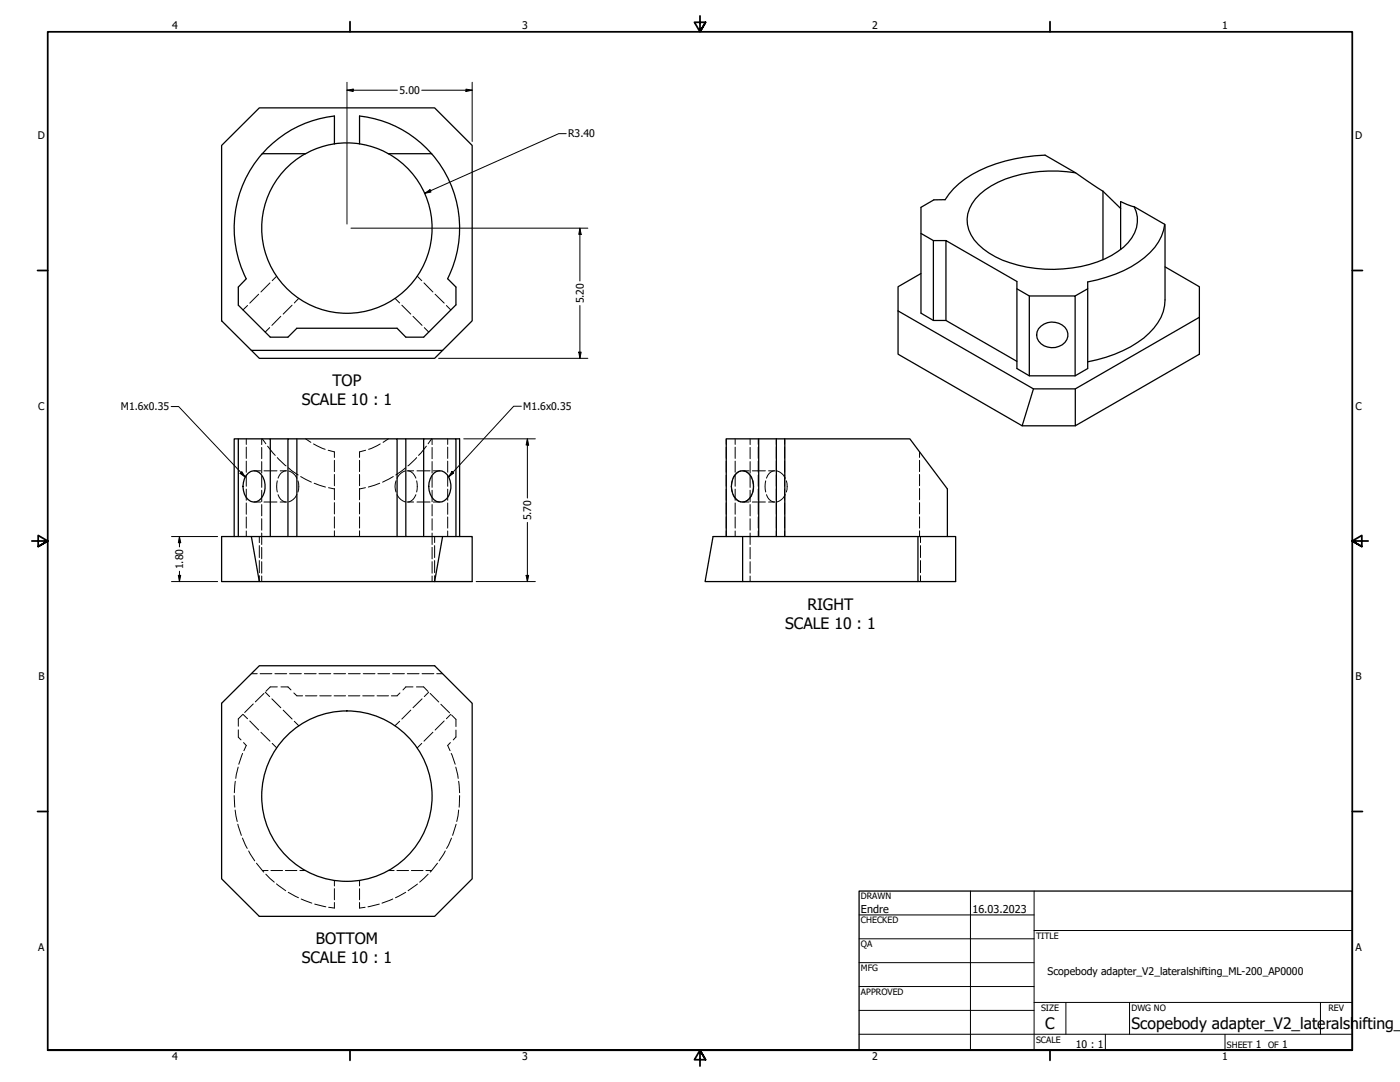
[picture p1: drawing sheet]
<svg xmlns="http://www.w3.org/2000/svg" width="559mm" height="432mm" viewBox="0 0 559 432" stroke-linecap="round" stroke-linejoin="round" font-family="sans-serif">
<!-- layer: Hidden (ANSI) -->
<g fill="none" stroke="#000" stroke-width=".4">
<path d="M103.3 117.4l-3.6 3.6M107.8 112.9l-3.7 3.6M110.4 110.2l-1.8 1.8M119.3 119.1l-1.8 1.8M157.7 119.1l1.8 1.8M166.6 110.2l1.7 1.8M169.2 112.9l3.6 3.6M173.7 117.4l3.6 3.6M98.8 121.9l-1.8 1.8M107.6 130.7l-1.7 1.8M112.1 126.2l-3.6 3.7M116.6 121.8l-3.6 3.5"/>
<path d="M160.4 121.8l3.6 3.5M164.8 126.2l3.7 3.7M169.4 130.7l1.7 1.8M178.2 121.9l1.8 1.8M98.3 175.1v2.3M98.3 178.4v4.5M104.5 175.1v2.3M104.5 178.6v4.5M104.7 175.1l1.4 2M106.8 178.1l3.1 3.6M122 175.1l2.1 1.4M125.2 177.2l4.6 2.1"/>
<path d="M131 179.7l2.5 .6v2.3M145.9 179.7l-2.4 .6v2.3M151.8 177.2l-4.7 2.1M155 175.1l-2.1 1.4M170.2 178.1l-3.1 3.6M172.3 175.1l-1.4 2M172.5 175.1v2.3M172.5 178.6v4.5M178.7 175.1v2.3M178.7 178.4v4.5M289.9 175.1v2.3M289.9 178.4v4.5"/>
<path d="M293.4 175.1v2.3M293.4 178.4v4.5M299.4 175.1v2.3M299.4 178.6v4.5M302.6 175.1v2.3M302.6 178.4v4.5M309.9 175.1v2.3M309.9 178.4v4.5M313.2 175.1v2.3M313.2 178.4v4.5M98.3 184v4.5M98.3 189.6v4.5"/>
<path d="M98.3 195.2v4.4M101.4 187.9h2.6M104.5 184.2v4.6M104.5 189.9v4.6M104.5 195.6v4.6M105.3 187.9h5.3M110.7 191.9l-.3 2.2 .3 2.2M110.7 182.6l3.5 3.3M111 197.4l.1 .2a3.8 3.8 0 0 0 3 2.7M111.8 187.9h2.6M114.1 187.9a3.8 3.8 0 0 0-3.1 2.9M115.1 186.7l3.9 2.8"/>
<path d="M115.3 188a5.2 5.2 0 0 1 3.2 2.9M118.5 197.4a5.1 5.1 0 0 1-3.2 2.9M118.9 191.9a7.9 7.9 0 0 1 0 4.4M120 190.2l4.3 2.2M125.4 192.8l4.5 1.6M131.1 194.6l2.4 .5M133.5 183.7v4.5M133.5 189.4v4.5M133.5 194.9v4.6M143.5 183.7v4.5M143.5 189.4v4.5M143.5 194.9v4.6"/>
<path d="M145.9 194.6l-2.4 .5M151.6 192.8l-4.6 1.6M157 190.2l-4.3 2.2M158.1 191.9a6.7 6.7 0 0 0 0 4.4M158.5 197.4a5.1 5.1 0 0 0 3.2 2.9M161.7 188a5.2 5.2 0 0 0-3.2 2.9M161.9 186.7l-3.9 2.8M162.5 187.9h2.6M162.9 187.9a4.1 4.1 0 0 1 3.1 2.9M166 197.4l-.1 .2a4 4 0 0 1-3 2.7M166.3 191.9l.3 2.2-.3 2.2M166.3 182.6l-3.5 3.3"/>
<path d="M166.4 187.9h5.2M172.5 184.2v4.6M172.5 189.9v4.6M172.5 195.6v4.6M173 187.9h2.6M178.7 184v4.5M178.7 189.6v4.5M178.7 195.2v4.4M289.9 184v4.5M289.9 189.6v4.5M289.9 195.2v4.4M292.2 191.9l-.2 1.5 .2 2.9"/>
<path d="M292.6 197.4a4.7 4.7 0 0 0 3.2 2.9M293.4 184v4.5M293.4 189.6v4.5M293.4 195.2v4.4M295.8 188a4.1 4.1 0 0 0-3.2 2.8M296.4 187.9h2.6M296.9 188a4.5 4.5 0 0 1 3.2 2.8M299.4 184.2v4.6M299.4 189.9v4.6M299.4 195.6v4.6M300.1 197.4a4.5 4.5 0 0 1-3.2 2.9M300.3 187.9h5.2"/>
<path d="M300.5 191.9a7.9 7.9 0 0 1 0 4.4M302.6 184v4.5M302.6 189.6v4.5M302.6 195.2v4.4M305.6 191.9l-.2 2.2 .2 2.2M305.9 197.4l.1 .2a3.8 3.8 0 0 0 3.1 2.7M306.8 187.9h2.6M309.1 187.9a3.8 3.8 0 0 0-3.2 2.9M309.9 184v4.5M309.9 189.6v4.5M309.9 195.2v4.4M310.2 188h.1a5.2 5.2 0 0 1 3.1 2.9"/>
<path d="M313.2 184v4.5M313.2 189.6v4.5M313.2 195.2v4.4M313.4 197.4a5.1 5.1 0 0 1-3.2 2.9M313.9 191.9a7.9 7.9 0 0 1 0 4.4M367 180.3v2.3M367 183.7v4.5M367 189.4v4.5M367 194.9v4.6M98.3 200.7v4.5M98.3 206.3v4.5M98.3 211.9v2.2"/>
<path d="M101.4 200.3h2.6M103.5 214.1v2.4M103.5 217.7v4.8M104.5 201.4v4.5M104.5 207v4.6M104.5 212.7v4.6M104.5 218.4v4.6M105.3 200.3h5.3M111.8 200.3h2.6M133.5 200.6v4.5M133.5 206.2v4.6M133.5 211.8v2.3"/>
<path d="M143.5 200.6v4.5M143.5 206.2v4.6M143.5 211.8v2.3M162.5 200.3h2.6M166.4 200.3h5.2M172.5 201.4v4.5M172.5 207v4.6M172.5 212.7v4.6M172.5 218.4v4.6M173 200.3h2.6M173.5 214.1v2.4M173.5 217.7v4.8"/>
<path d="M178.7 200.7v4.5M178.7 206.3v4.5M178.7 211.9v2.2M289.9 200.7v4.5M289.9 206.3v4.5M289.9 211.9v2.2M293.4 200.7v4.5M293.4 206.3v4.5M293.4 211.9v2.2M296.4 200.3h2.6M299.4 201.4v4.5M299.4 207v4.6"/>
<path d="M299.4 212.7v4.6M299.4 218.4v4.6M300.3 200.3h5.2M302.6 200.7v4.5M302.6 206.3v4.5M302.6 211.9v2.2M306.8 200.3h2.6M309.9 200.7v4.5M309.9 206.3v4.5M309.9 211.9v2.2M313.2 200.7v4.5M313.2 206.3v4.5"/>
<path d="M313.2 211.9v2.2M367 200.6v4.5M367 206.2v4.6M367 211.8v2.3M367.4 214.1v2.4M367.4 217.7v4.8M103.5 223.7v4.8M103.5 229.7v2.4M104.5 224.2v4.5M104.5 229.9v2.2M172.5 224.2v4.5M172.5 229.9v2.2"/>
<path d="M173.5 223.7v4.8M173.5 229.7v2.4M299.4 224.2v4.5M299.4 229.9v2.2M367.4 223.7v4.8M367.4 229.7v2.4M100.3 268.9h2.4M103.8 268.9h4.7M105.3 276.7l-3.4 3.4M105.9 276.2l1.7 1.8M108.5 278.9l3.6 3.5M109.7 268.9h4.7"/>
<path d="M110.7 274.1h-2.8l-1.7 1.7M112.1 274.1h2.8l1.2 1.2M115.6 268.9h4.7M117.3 276.5l1.2 1.2h2.3M121.5 268.9h4.7M121.9 277.7h4.6M127.3 268.9h4.7M127.6 277.7h4.6M133.2 268.9h4.7M133.3 277.7h4.6M139.1 277.7h4.5M139.1 268.9h4.7"/>
<path d="M144.8 277.7h4.6M145 268.9h4.7M150.5 277.7h4.6M150.8 268.9h4.7M156.7 268.9h4.7M159.6 276.5l-1.1 1.2h-2.3M162.6 268.9h4.7M164.8 274.1h-2.8l-1.2 1.2M166.2 274.1h2.9l1.7 1.8M168.5 278.9l-3.7 3.5M168.5 268.9h4.7M171.1 276.2l-1.7 1.8"/>
<path d="M171.7 276.7l3.4 3.5M174.3 268.9h2.4M95.1 291.3v2.9l1.1 1.1M96.8 285.2l-1.7 1.7v2.9M97 285.1l1.8 1.7M97.2 296.4l1.1 1.1-1 2.1M99.7 287.7l3.6 3.6M101.1 280.9l-3.4 3.5M104.1 292.2l3.7 3.6M108.6 296.7l1.8 1.7M113 283.4l3.6 3.6M117.5 287.8l1.8 1.8"/>
<path d="M159.5 287.8l-1.8 1.8M164 283.4l-3.6 3.6M168.3 296.7l-1.7 1.7M172.8 292.2l-3.6 3.6M176 281.1l3.5 3.4M177.3 287.7l-3.6 3.6M179.8 296.4l-1.1 1.1 .9 2.1M180 285.1l-1.8 1.7M180.3 285.4l1.7 1.7v2.8M182 291.3v2.8l-1.1 1.2M93.5 317.5l.2 4.6M93.9 311.8l-.4 4.6"/>
<path d="M95.1 306.1l-1 4.5M96.8 300.7l-1.5 4.3M180.1 300.7l1.6 4.3M181.9 306.1l1 4.5M183.1 311.8l.4 4.6M183.5 317.5l-.2 4.6M93.9 323.3l.8 4.6M94.9 328.9l1.4 4.5M96.8 334.5l1.9 4.1M99.3 339.6l2.4 3.9M177.7 339.6l-2.4 3.9M180.2 334.5l-2 4.1"/>
<path d="M182.1 328.9l-1.4 4.5M183.1 323.3l-.8 4.6M102.4 344.5l2.9 3.5M104.7 347.4h2.3M106.1 348.9l3.4 3.1M108.1 347.4h4.7M110.4 352.7l3.6 2.8M113.9 347.4h4.6M115.1 356.1l4 2.2M119.7 347.4h2.3M120.2 358.8l4.3 1.6M133.5 351.3v2.3"/>
<path d="M133.5 354.6v4.5M143.5 351.3v2.3M143.5 354.6v4.5M155 347.4h2.3M156.8 358.8l-4.3 1.6M158.4 347.4h4.7M161.9 356.1l-4 2.2M164.2 347.4h4.6M166.6 352.8l-3.7 2.7M170 347.4h2.3M170.9 348.9l-3.4 3.1M174.6 344.5l-2.9 3.5"/>
<path d="M125.6 360.8l4.4 1.1M133.5 360.2v2.2l-2.3-.3M143.5 360.2v2.2l2.2-.3M151.4 360.8l-4.5 1.1"/>
</g>
<!-- layer: Visible (ANSI) -->
<g fill="none" stroke="#000" stroke-width=".51">
<path d="M88.5 58l15-14.9h70l15 14.9v70l-11.8 11.8h-76.4l-11.8-11.8zM106.7 59.1a45 45 0 0 1 26.8-12.8v11.1a34.2 34.2 0 0 0-11.5 3.9h-17.3zM133.5 57.4l5-.4 5 .4M143.5 46.3a44.7 44.7 0 0 1 28.8 15h-17.3a33 33 0 0 0-11.5-3.9zM104.7 61.3a45 45 0 0 0-6.4 49.9l-3.2 3.4v7.2l12.8 12.8h7l3.6-3.6h40l3.5 3.6h7.1l12.9-12.9v-7.1l-3.3-3.3M121.9 61.3a34 34 0 0 0-9.6 51.4 34 34 0 0 0 52.3 0 34 34 0 0 0-9.6-51.4M172.2 61.3a45 45 0 0 1 6.5 49.9M429.3 69l-12.2-7.1a62.2 62.2 0 0 0-32 9.5 27.7 27.7 0 0 0-7.8 8.3l-4.6 .1-5.1 2.9v42.3l5 2.9h5l28.3 16.3M440.2 76.3l-10.9-7.3a52.7 52.7 0 0 0-33.6 5.2 17.4 17.4 0 0 0-9.7 13.2 14.8 14.8 0 0 0 6.4 11.9 45.5 45.5 0 0 0 28.4 8.2 45 45 0 0 0 27.6-8.8 13 13 0 0 0 4.3-16.2l-5.4-2v19.1M440.2 76.3v27.3M440.2 76.3l7.1 6.9M367.6 93.2l5 2.8"/>
<path d="M377.6 96h-5v31.9M452.7 82.5l12.2 7M464.9 89.5l.1 30.2a21.3 21.3 0 0 1-11 17 53.6 53.6 0 0 1-19.9 7.7M464.9 89.5a21.4 21.4 0 0 1-10.6 15.1 53.1 53.1 0 0 1-20.2 7.9v34.6l-5 2.9h-18.3l-4.9-2.9v-34.8l-28.3-16.3v31.9M367.6 109.2l-9.1 5.2v9.7M405.9 115.3l4.9 2.8M434.1 115.3l-5 2.8M465 106.5l13.7 7.9v12.2l-49.5 28.6h-16.7l-54-31.1M100.3 139.8l3.2 3.2h70l3.2-3.2M358.5 124.1v17.3l49.5 28.5M415.5 130.2a7 7 0 0 1 10.3 1.6 4.8 4.8 0 0 1-3.1 6.4 6.2 6.2 0 0 1-8.9-4.5l.7-2.5zM478.7 126.6v14.8l-49.5 28.5v-14.7"/>
<path d="M410.8 150v-31.9h18.3v31.9M412.5 155.2l-4.5 14.7h21.2M95.1 175.1h-1.6v39M107.9 175.1h7M118.5 175.1v39M158.5 175.1h3.5v39M162 175.1h7.1M182 175.1h1.5v39M302.8 175.1h7.1M313.2 175.1h50l14.9 20v19M99.1 188.8a3.6 3.6 0 0 1 5.9 1.6 7.1 7.1 0 0 1-2.8 9.9 4.7 4.7 0 0 1-5-4.7 7.8 7.8 0 0 1 1.9-6.8zM173.2 188.8a3.7 3.7 0 0 1 5.9 1.6 7.7 7.7 0 0 1-1.7 9.4 3.8 3.8 0 0 1-5.7-2.7 7.8 7.8 0 0 1 1.5-8.3z"/>
<path d="M294 188.8a3.6 3.6 0 0 1 5.9 1.6 7.1 7.1 0 0 1-2.7 9.9 4.7 4.7 0 0 1-5.1-4.7 7.8 7.8 0 0 1 1.9-6.8zM95.1 214.1v-39h12.8v39M100.3 214.1l3.2 18M114.9 214.1v-39h43.6v39M169.1 214.1v-39h12.9v39M176.7 214.1l-3.2 18h15v-18h-100v18h85M289.9 214.1v-39h12.9v39M296.4 214.1v18h70M309.9 214.1v-39h3.3v39M366.4 214.1v18h15v-18h-96.8l-3.2 18h15M88.5 280.7l15-15h70l15 15v70l-15 15h-70l-15-15z"/>
<circle cx="138.5" cy="317.7" r="34"/>
</g>
<!-- layer: Border (ANSI) -->
<g fill="none" stroke="#000" stroke-width=".7">
<path d="M139.7 8.6v4.1M279.4 6.3v6.4l-2.2-3.8h4.4l-2.2 3.8 2.2-3.8M419.1 8.6v4.1M15 107.9h4M539.8 107.9h4M12.7 215.9h6.3l-3.8-2.2v4.4l3.8-2.2-3.8 2.2M546.1 215.9h-6.3l3.8-2.2v4.4l-3.8-2.2 3.8 2.2M15 323.8h4M539.8 323.8h4M19 419.1v-406.4h520.8v406.4h-520.8h520.8M139.7 419.1v4.1M419.1 419.1v4.1"/>
<path d="M281.6 422.9l-2.2-3.8 2.2 3.8h-4.4l2.2-3.8v6.3"/>
</g>
<!-- layer: Title (ANSI) -->
<g fill="none" stroke="#000" stroke-width=".4">
<path d="M387.3 355.6v63.5M412.7 355.6v63.5M342.9 365.1h69.8M342.9 374.6h69.8M412.7 371.3h127.1M342.9 384.2h69.8M342.9 393.7h69.8M342.9 412.7h196.9M342.9 403.2h69.8M412.7 400h127.1M425.4 400v12.7M441.2 412.7v6.4"/>
<path d="M450.8 400v12.7M488.9 412.7v6.4M527 400v12.7"/>
</g>
<path d="M342.9 355.6h196.9v63.5h-196.9z" fill="none" stroke="#000" stroke-width=".51"/>
<!-- layer: Dimension (ANSI) -->
<g fill="none" stroke="#000" stroke-width=".4">
<path d="M138.5 36l2.5-.4v.9zM138.5 36h20.1M138.5 32.8v56.6M168.3 36h20.2M186 35.6l2.5 .4-2.5 .5zM188.5 32.8v23.7M226 53.3h-3l-53.5 23.9M169.5 77.2l2.1-1.5 .4 .9zM140.1 91.1h94.5M231.5 91.1l.5 2.4h-1zM231.5 91.1v21M231.5 121.9v21.1"/>
<path d="M175.1 143h59.5M231 140.5h1l-.5 2.5zM68.3 162.2h3l26.6 28.2M185.1 175.1h28.6M208.1 162.1h-3.1l-25.9 28.2M210.5 175.1l.5 2.5h-1zM210.5 175.1v23.7M95.8 188.9l.7-.7 1.4 2.2zM180.4 188.2l.7 .6-2 1.5zM68.5 214.1h18.4M71.6 214.1l.5 2.5h-.9zM71.6 214.1v4.1"/>
<path d="M210.5 208.5v23.6M68.5 232.1h18.4M71.2 229.6h.9l-.5 2.5zM71.6 228v4.1M190.1 232.1h23.6M210 229.6h1l-.5 2.5z"/>
</g>
<g fill="#000">
<path d="M138.5 36l2.5-.4v.9z" fill-rule="evenodd"/>
<path d="M186 35.6l2.5 .4-2.5 .5z" fill-rule="evenodd"/>
<path d="M169.5 77.2l2.1-1.5 .4 .9z" fill-rule="evenodd"/>
<path d="M231.5 91.1l.5 2.4h-1z" fill-rule="evenodd"/>
<path d="M231 140.5h1l-.5 2.5z" fill-rule="evenodd"/>
<path d="M210.5 175.1l.5 2.5h-1z" fill-rule="evenodd"/>
<path d="M95.8 188.9l.7-.7 1.4 2.2z" fill-rule="evenodd"/>
<path d="M180.4 188.2l.7 .6-2 1.5z" fill-rule="evenodd"/>
<path d="M71.6 214.1l.5 2.5h-.9z" fill-rule="evenodd"/>
<path d="M71.2 229.6h.9l-.5 2.5z" fill-rule="evenodd"/>
<path d="M210 229.6h1l-.5 2.5z" fill-rule="evenodd"/>
</g>
<g font-size="6.3">
<text x="132.7" y="154.2">TOP</text>
<text x="120.5" y="161.7">SCALE 10 : 1</text>
<text x="322.3" y="243.3">RIGHT</text>
<text x="313.4" y="250.8">SCALE 10 : 1</text>
<text x="126.1" y="376.9">BOTTOM</text>
<text x="120.5" y="384.4">SCALE 10 : 1</text>
<text x="417.2" y="410.6">C</text>
<text x="451.6" y="410.7">Scopebody adapter_V2_lateralshifting_</text>
</g>
<g font-size="4.3">
<text x="343.7" y="364.3">Endre</text>
<text x="388.1" y="364.3">16.03.2023</text>
</g>
<g font-size="4.2">
<text x="68.7" y="11.7">4</text>
<text x="208.4" y="11.7">3</text>
<text x="348.1" y="11.7">2</text>
<text x="487.8" y="11.7">1</text>
<text x="159.4" y="37.5">5.00</text>
<text x="15.1" y="55.5">D</text>
<text x="226.8" y="54.9">R3.40</text>
<text x="540.9" y="55.5">D</text>
<text x="233" y="121.1" transform="rotate(-90 233 121.1)">5.20</text>
<text x="15.2" y="163.4">C</text>
<text x="48.3" y="163.8">M1.6x0.35</text>
<text x="208.9" y="163.6">M1.6x0.35</text>
<text x="541" y="163.4">C</text>
<text x="212" y="207.7" transform="rotate(-90 212 207.7)">5.70</text>
<text x="73.2" y="227.2" transform="rotate(-90 73.2 227.2)">1.80</text>
<text x="15.3" y="271.4">B</text>
<text x="541.1" y="271.4">B</text>
<text x="15.2" y="379.3">A</text>
<text x="541" y="379.3">A</text>
<text x="418.1" y="389.1">Scopebody adapter_V2_lateralshifting_ML-200_AP0000</text>
<text x="429.5" y="418.3">10 : 1</text>
<text x="501.3" y="418.3">1</text>
<text x="511.8" y="418.3">1</text>
<text x="68.7" y="423.2">4</text>
<text x="208.4" y="423.2">3</text>
<text x="348.1" y="423.2">2</text>
<text x="487.8" y="423.2">1</text>
</g>
<g font-size="3.5">
<text x="343.7" y="358.9">DRAWN</text>
<text x="343.7" y="368.5">CHECKED</text>
<text x="413.5" y="374.6">TITLE</text>
<text x="343.7" y="378">QA</text>
<text x="343.7" y="387.5">MFG</text>
<text x="343.7" y="397.1">APPROVED</text>
<text x="415.5" y="403.4">SIZE</text>
<text x="451.6" y="403.4">DWG NO</text>
<text x="530.3" y="403.4">REV</text>
<text x="413.5" y="416.1">SCALE</text>
<text x="489.7" y="418.3">SHEET</text>
<text x="506.2" y="418.3">OF</text>
</g>
</svg>
